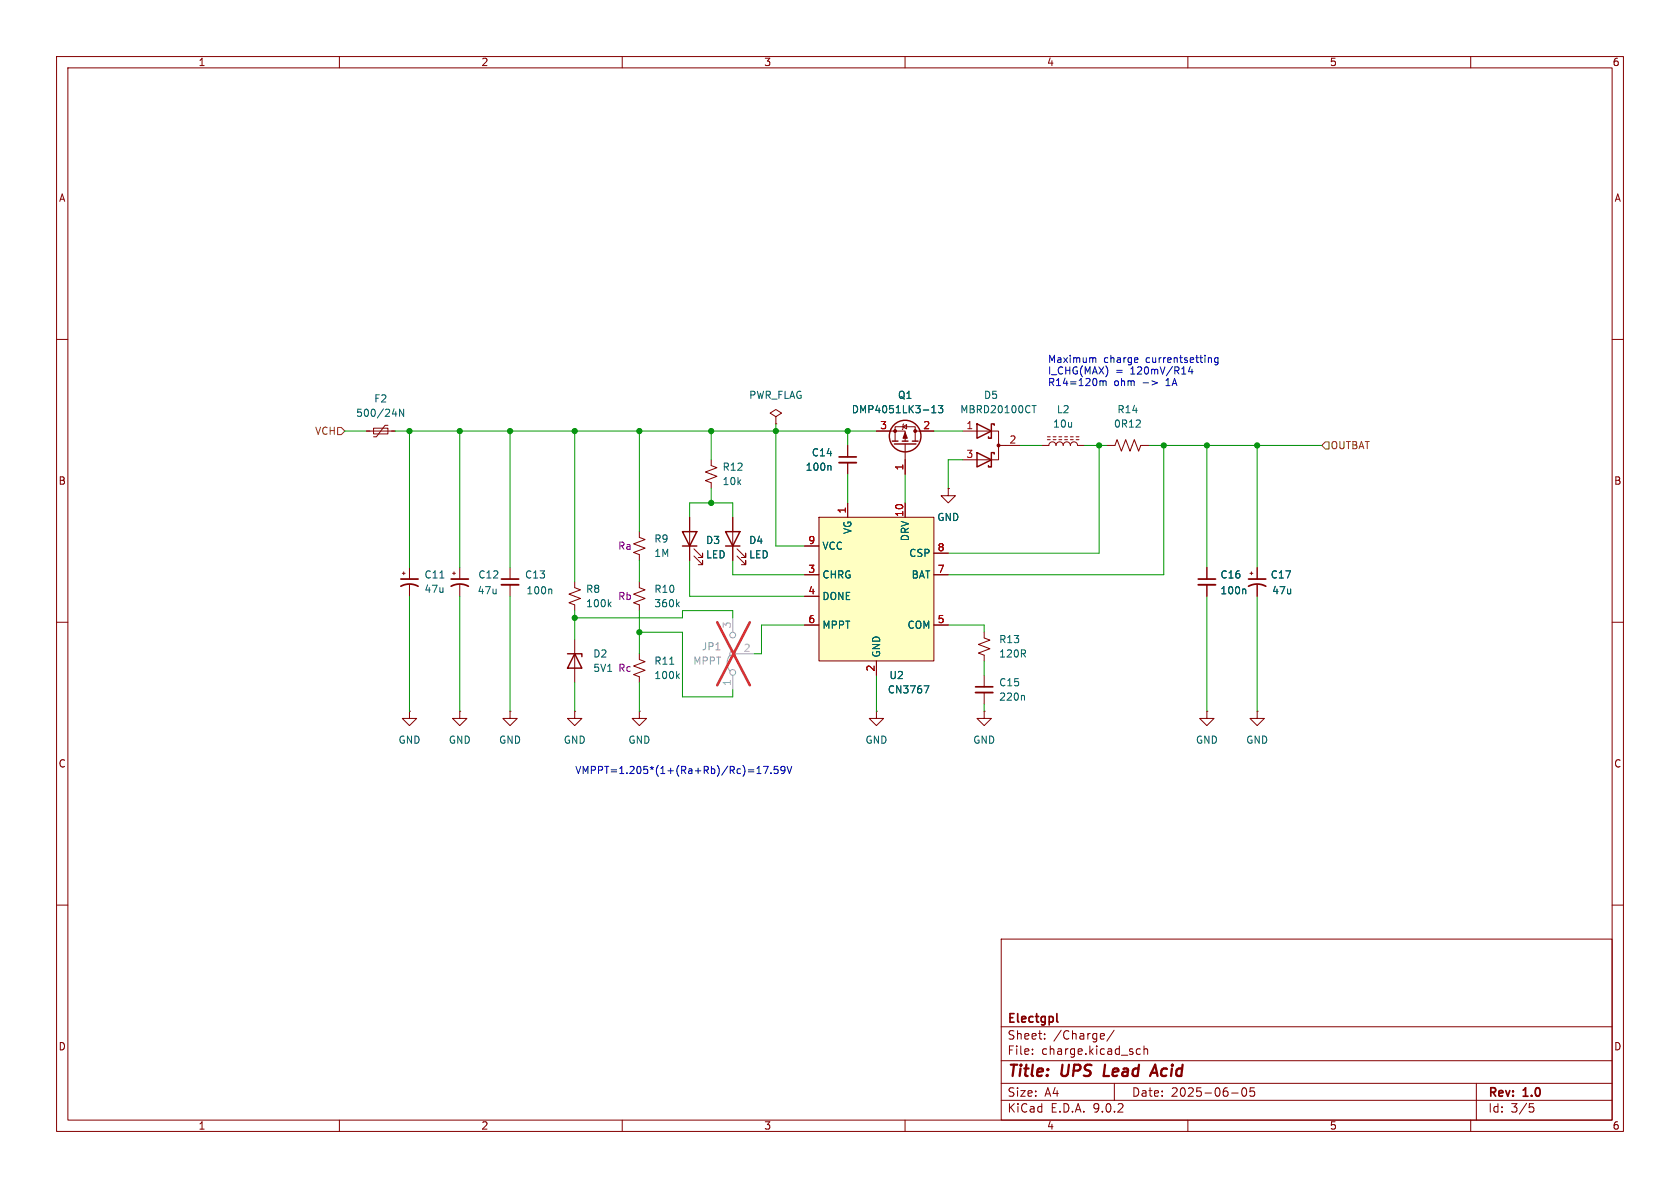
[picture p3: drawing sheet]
<svg xmlns="http://www.w3.org/2000/svg" width="297mm" height="210mm" viewBox="0 0 297 210" stroke-linecap="round" stroke-linejoin="round" font-family="sans-serif">
<g fill="none" stroke="#840000" stroke-width=".18">
<path d="M10 10h277v190h-277zM12 12h273v186h-273zM60 10v2M110 10v2M160 10v2M210 10v2M260 10v2M10 60h2M170.2 76.2h6.3v5.1h-6.3M176.5 78.7h3.8M184.1 78.7h1.3a.64 .64 0 0 1 .7-.6 .64 .64 0 0 1 .6 .6 .64 .64 0 0 1 .6-.6 .64 .64 0 0 1 .7 .6 .64 .64 0 0 1 .6-.6 .64 .64 0 0 1 .6 .6 .64 .64 0 0 1 .7-.6 .64 .64 0 0 1 .6 .6h1.3M185.2 77.7h.5"/>
<path d="M185.2 77.2h.5M186.2 77.7h.5M186.2 77.2h.5M187.2 77.7h.5M187.2 77.2h.5M188.2 77.7h.5M188.2 77.2h.5M189.2 77.7h.5M189.2 77.2h.5M190.2 77.7h.6M190.2 77.2h.6M285 60h2"/>
<path d="M167.6 86.4v1.2h1.3l-1.3 1.3-1.2-1.3h1.2M167.6 86.4h.1M10 110h2M113 115.6v1l1 .4-2 .7 2 .8-2 .8 1 .3v1.1M174 111.8v1l1 .4-2 .7 2 .8-2 .7 1 .4v1M285 110h2M174 125.7v1.3h1.3l-1.3 1.3-1.3-1.3h1.3M174 125.7h.1M10 160h2M177 166h108v32h-108zM285 160h2M60 198v2"/>
<path d="M110 198v2M160 198v2M177 194.5h108M177 191.5h108M177 187.5h108M177 181.5h108M182.5 186.3v.1M182.5 185.5v.1M184.7 183.6v.1M184.7 182.8v.1M194.7 182.7l.5 .1v.3l-.7 .1M195.2 183.6l-.5 .1"/>
<path d="M197 182.1l-1.3 2M197 191.5v3M200.9 186.1l.3 .3 .4-.1M201.6 185.5l-.4-.1-.3 .3M202.2 185.5l.3-.1 .3 .1 .1 .9M202.2 184.9v1.5M210 198v2M217.7 193.2h1.2M219.7 192.4l.2-.1a.81 .81 0 0 1 .6 .6 .81 .81 0 0 1-.3 .8l-.2 .1a.81 .81 0 0 1-.3-1.4zM221.7 192.3h-.7v.7l.2-.1h.5l.1 .3-.1 .5-.2 .1-.5-.1M260 198v2M261 191.5v6.5"/>
<path d="M270.4 195.1h.7M270.5 195.7h.4l.3 .3-.2 .5-.5 .1"/>
</g>
<path d="M195.4 188.2l-.3 2h1M203.3 190.2l.9-2 .4 2M203.6 189.6h.9" fill="none" stroke="#840000" stroke-width=".4"/>
<path d="M186.8 179.2v1.3l.3 .2" fill="none" stroke="#840000" stroke-width=".3"/>
<g fill="none" stroke="#a1a1a1" stroke-width=".18">
<path d="M129 115.8a2.26 2.26 0 0 0 0 2.8M129.5 109.2v2.6M129.5 119.4v2.5M130 115.6h3.3"/>
<circle cx="129.5" cy="118.9" r=".51"/>
<circle cx="129.5" cy="115.6" r=".51"/>
<circle cx="129.5" cy="112.3" r=".51"/>
</g>
<path d="M126.8 110l5.8 11.1M132.6 110l-5.8 11.1" fill="none" stroke="#e12e31" stroke-width=".46"/>
<path d="M182.5 71.7h.7M182.8 71.7v1.3M118.4 117.4h.7M119.7 119.5l.4 .5M120.1 119.1l-.5 .5" fill="none" stroke="#006464" stroke-width=".18"/>
<path d="M172.7 74.9l2.6 1.3-2.6 1.3zM175.8 75.2v-.3h-.5v2.6h-.5v-.3M172.7 80l2.6 1.3-2.6 1.3zM175.8 80.3v-.3h-.5v2.6h-.5v-.3" fill="none" stroke="#840000" stroke-width=".25"/>
<circle cx="176.5" cy="78.7" r=".25" fill="#840000" stroke="#840000" stroke-width=".18"/>
<path d="M144.8 91.4h20.3v25.4h-20.3z" fill="#ffffc2"/>
<g fill="none" stroke="#840000" stroke-width=".18">
<path d="M64.8 76.2h5M66 75.7h2.6v1h-2.6zM68.6 75.2h-.5l-1.6 2h-.5M137.2 73.7l1-.7-1-.6-1.1 .6 1.1 .7v1.2M137.2 74.9h.1M149.9 78.7v2.1M154.9 76.2h5.1v1.8M158.2 78v-2.6h3.6v2.6M159.6 75.4l.7-.3v.7zM159.8 74.9l-.2 .2v.7l-.1 .1M160 78.5v5.3M161.8 76.2h3.3"/>
<path d="M195.6 78.7h1.5l.4-1 .7 2.1 .8-2.1 .8 2.1 .7-2.1 .8 2.1 .4-1.1h1.5M113 94v1l1 .4-2 .7 2 .8-2 .8 1 .3v1.1M121.9 91.4v7.7M122.7 98.3l1.5 1.5v-.7v.7h-.8M122.7 97l1.5 1.6v-.8v.8h-.8M125.7 81.3v1l1 .4-2 .7 2 .8-2 .8 1 .3v1.1M129.5 91.4v7.7M130.3 98.3l1.5 1.5v-.7v.7h-.7M130.3 97l1.5 1.6v-.8v.8h-.7M142.2 96.5h2.6M144.8 91.4h20.3v25.4h-20.3zM149.9 81.8v2"/>
<path d="M149.9 88.9v2.5M160 88.9v2.5M165.1 97.8h2.5M167.6 86.4h.1M71.1 101.3h.5M71.4 101.1v.5M72.4 100.3v2.1M72.4 103.4v2M80 101.3h.5M80.3 101.1v.5M81.3 100.3v2.1M81.3 103.4v2"/>
<path d="M90.2 100.3v2.1M90.2 103.4v2M101.6 102.9v1l1 .4-2 .7 2 .8-2 .8 1 .3v1.1M101.6 113v7.7M113 102.9v1l1 .4-2 .7 2 .8-2 .8 1 .3v1.1M142.2 101.6h2.6M142.2 105.4h2.6M142.2 110.5h2.6M154.9 116.8v2.6M165.1 101.6h2.5M165.1 110.5h2.5M174 119.4v2"/>
<path d="M213.4 100.3v2.1M213.4 103.4v2M221 101.3h.5M221.2 101.1v.5M222.2 100.3v2.1M222.2 103.4v2M72.4 125.7v1.3h1.3l-1.3 1.3-1.3-1.3h1.3M72.4 125.7h.1M81.3 125.7v1.3h1.2l-1.2 1.3-1.3-1.3h1.3M81.3 125.7h.1M90.2 125.7v1.3h1.2l-1.2 1.3-1.3-1.3h1.3M90.2 125.7h.1"/>
<path d="M101.6 125.7v1.3h1.3l-1.3 1.3-1.3-1.3h1.3M101.6 125.7h.1M113 125.7v1.3h1.3l-1.3 1.3-1.2-1.3h1.2M113 125.7h.1M154.9 125.7v1.3h1.3l-1.3 1.3-1.2-1.3h1.2M154.9 125.7h.1M174 122.4v2.1M213.4 125.7v1.3h1.2l-1.2 1.3-1.3-1.3h1.3M213.4 125.7h.1M222.2 125.7v1.3h1.3l-1.3 1.3-1.2-1.3h1.2M222.2 125.7h.1"/>
</g>
<g fill="none" stroke="#006464" stroke-width=".18">
<path d="M69.4 73.2h.8M71.4 72.3v1.3l-.8-1.3v1.3M164.7 73h.8M164.7 72.1l.4-.4v1.3M165.9 71.7h.8l-.5 .5 .4 .1v.5l-.2 .2-.5-.2M146.7 82.3l.2 .2v.6M77.8 102.2h.7M97.4 104.1l.2 .2v.7M107.7 106.8l.3 .5M108 106.4l-.5 .5M119.7 106.8l.4 .5M120.1 106.4l-.5 .5"/>
<path d="M220.1 104.1l.1 .2v.7M163.4 121.2h.8l-.5 1.3M180.9 122.9l.2 .2v.7"/>
</g>
<path d="M148.3 80.8h3.1M70.9 103.6a3.2 3.2 0 0 1 3 0M70.9 102.4h3M79.8 103.6a3.2 3.2 0 0 1 3 0M79.8 102.4h3M88.6 102.4h3.1M211.8 102.4h3.1M220.7 103.6a3.2 3.2 0 0 1 3.1 0M220.7 102.4h3.1M172.5 121.4h3" fill="none" stroke="#840000" stroke-width=".3"/>
<path d="M148.3 81.8h3.1M88.6 103.4h3.1M211.8 103.4h3.1M172.5 122.4h3" fill="none" stroke="#840000" stroke-width=".33"/>
<g fill="none" stroke="#840000" stroke-width=".25">
<path d="M157.7 78h1M158.1 78.5h3.8M159.5 78h1M161.3 78h1M120.6 94h2.6l-1.3 2.5zM120.6 96.5h2.6M128.3 94h2.5l-1.3 2.5zM128.3 96.5h2.5M100.3 115.6h2.6v.5M101.6 115.6l1.3 2.5h-2.6z"/>
<circle cx="160" cy="77.1" r="2.79"/>
</g>
<g fill="#840000" stroke="#840000" stroke-width=".18">
<path d="M160 76.5l.4 1h-.8z"/>
<circle cx="161.8" cy="76.2" r=".25"/>
<circle cx="158.2" cy="76.2" r=".25"/>
</g>
<path d="M59.7 75.6h.6l.7 .6-.7 .6h-.6zM234.3 78.1h.6v1.3h-.6l-.6-.7z" fill="none" stroke="#725600" stroke-width=".18"/>
<g fill="none" stroke="#009600" stroke-width=".18">
<path d="M61 76.2h3.8M69.8 76.2h85.1M72.4 76.2v24.1M81.3 76.2v24.1M90.2 76.2v24.1M101.6 76.2v26.7M113 76.2v17.8M125.7 76.2v5.1M137.2 74.9v21.6h5M149.9 76.2v2.5M165.1 76.2h5.1M180.3 78.7h3.8"/>
<path d="M191.8 78.7h3.8M194.3 78.7v19.1h-26.7M203.2 78.7h30.5M205.7 78.7v22.9h-38.1M213.4 78.7v21.6M222.2 78.7v21.6M113 99.1v3.8M121.9 91.4v-2.5h7.6v2.5M121.9 99.1v6.3h20.3M125.7 86.4v2.5M129.5 99.1v2.5h12.7M149.9 83.8v5.1"/>
<path d="M160 83.8v5.1M170.2 81.3h-2.6v5.1M72.4 105.4v20.3M81.3 105.4v20.3M90.2 105.4v20.3M101.6 108v5M101.6 109.2h19v-1.2h8.9v1.2M113 111.8h7.6v11.4h8.9v-1.3M113 108v7.6M142.2 110.5h-7.6v5.1h-1.3M154.9 119.4v6.3M167.6 110.5h6.4v1.3"/>
<path d="M174 116.8v2.6M213.4 105.4v20.3M222.2 105.4v20.3M101.6 120.7v5M113 120.7v5M174 124.5v1.2"/>
</g>
<g fill="none" stroke="#0000c2" stroke-width=".18">
<path d="M193.2 63.3h.5v.8M194.5 67.3v.9M194.5 67.4l.3-.1 .2 .2M195 67.5l.2-.2 .3 .1v.8M195 67.5v.7M201 63.2l.2 .3-.6 .2M201.1 64l-.1 .1M202.1 67.7h.9M203.7 67.3l.9 .4-.9 .3M210.4 64.8l-.3 .9h.8M210.7 65.3v.8M213.8 63.2l.4 .2v.7"/>
<path d="M215.3 63.3l-.3-.1-.3 .3 .1 .5h.5M215.3 63.2v1.1l-.2 .2-.3-.1M133.8 136.7h.7M133.8 135.8l.4-.3v1.2M135 135.5h.8l-.5 1.2M136.3 136.6v.1M137.5 135.5h-.6l-.1 .6 .2-.1h.4l.2 .2-.1 .4-.2 .1-.5-.1M138.8 136l-.3 .3h-.2l-.3-.3 .2-.5h.3l.2 .1a.84 .84 0 0 1-.3 1.1h-.2M139.1 135.5l.5 1.2 .4-1.2"/>
</g>
<g fill="#009600" stroke="#009600" stroke-width=".18">
<circle cx="194.3" cy="78.7" r=".46"/>
<circle cx="137.2" cy="76.2" r=".46"/>
<circle cx="149.9" cy="76.2" r=".46"/>
<circle cx="113" cy="111.8" r=".46"/>
<circle cx="125.7" cy="76.2" r=".46"/>
<circle cx="113" cy="76.2" r=".46"/>
<circle cx="125.7" cy="88.9" r=".46"/>
<circle cx="101.6" cy="76.2" r=".46"/>
<circle cx="81.3" cy="76.2" r=".46"/>
<circle cx="90.2" cy="76.2" r=".46"/>
<circle cx="101.6" cy="109.2" r=".46"/>
<circle cx="72.4" cy="76.2" r=".46"/>
<circle cx="205.7" cy="78.7" r=".46"/>
<circle cx="222.2" cy="78.7" r=".46"/>
<circle cx="213.4" cy="78.7" r=".46"/>
</g>
<g font-size="2.8" fill="#840000">
<text x="178" y="190.9">Title:</text>
<text x="187.7" y="190.9">UPS</text>
<text x="196" y="190.9">Lead</text>
<text x="205.3" y="190.9">Acid</text>
</g>
<g font-size="2.1" fill="#840000">
<text x="178" y="184">Sheet:</text>
<text x="178" y="181.2">Electgpl</text>
<text x="186.2" y="184">/Charge/</text>
<text x="178" y="186.7">File:</text>
<text x="184.1" y="186.7">charge.kicad_sch</text>
<text x="178" y="196.9">KiCad</text>
<text x="178" y="194.1">Size:</text>
<text x="184.7" y="194.1">A4</text>
<text x="185.7" y="196.9">E.D.A.</text>
<text x="193.3" y="196.9">9.0.2</text>
<text x="200" y="194.1">Date:</text>
<text x="207" y="194.1">2025-06-05</text>
<text x="263" y="194.3">Rev:</text>
<text x="263" y="196.9">Id:</text>
<text x="267.1" y="196.9">3/5</text>
<text x="269.4" y="194.3">1.0</text>
</g>
<g font-size="1.8" fill="#840000">
<text x="35" y="11.9">1</text>
<text x="85" y="11.9">2</text>
<text x="135" y="11.9">3</text>
<text x="185" y="11.9">4</text>
<text x="235" y="11.9">5</text>
<text x="285" y="11.9">6</text>
<text x="10.3" y="35.9">A</text>
<text x="285.3" y="35.9">A</text>
<text x="10.3" y="85.9">B</text>
<text x="285.3" y="85.9">B</text>
<text x="10.3" y="135.9">C</text>
<text x="285.3" y="135.9">C</text>
<text x="10.3" y="185.9">D</text>
<text x="285.3" y="185.9">D</text>
<text x="35" y="199.9">1</text>
<text x="85" y="199.9">2</text>
<text x="135" y="199.9">3</text>
<text x="185" y="199.9">4</text>
<text x="235" y="199.9">5</text>
<text x="285" y="199.9">6</text>
</g>
<g font-size="1.8" fill="#0000c2">
<text x="185.2" y="64.2">Maximum</text>
<text x="195.1" y="64.2">charge</text>
<text x="202.7" y="64.2">currentsetting</text>
<text x="185.2" y="66.3">I_CHG(MAX)</text>
<text x="185.2" y="68.3">R14=120m</text>
<text x="196.9" y="68.3">ohm</text>
<text x="197.2" y="66.3">=</text>
<text x="200" y="66.3">120mV/R14</text>
<text x="206.4" y="68.3">1A</text>
<text x="101.6" y="136.9">VMPPT=1.205*(1+(Ra+Rb)/Rc)=17.59V</text>
</g>
<g font-size="1.8" fill="#006464">
<text x="66.1" y="71.3">F2</text>
<text x="132.3" y="70.7">PWR_FLAG</text>
<text x="158.6" y="70.7">Q1</text>
<text x="173.9" y="70.7">D5</text>
<text x="62.9" y="73.9">500/24N</text>
<text x="150.5" y="73.3">DMP4051LK3-13</text>
<text x="169.7" y="73.3">MBRD20100CT</text>
<text x="186.1" y="75.8">10u</text>
<text x="186.7" y="73.3">L2</text>
<text x="196.8" y="75.8">0R12</text>
<text x="197.4" y="73.3">R14</text>
<text x="127.6" y="83.4">R12</text>
<text x="142.3" y="83.4">100n</text>
<text x="143.4" y="80.9">C14</text>
<text x="127.6" y="86">10k</text>
<text x="150.7" y="94.5" transform="rotate(-90 150.7 94.5)">VG</text>
<text x="160.9" y="95.8" transform="rotate(-90 160.9 95.8)">DRV</text>
<text x="165.6" y="92.3">GND</text>
<text x="115.6" y="96.1">R9</text>
<text x="115.6" y="98.7">1M</text>
<text x="124.7" y="96.4">D3</text>
<text x="124.7" y="98.9">LED</text>
<text x="132.3" y="96.4">D4</text>
<text x="132.3" y="98.9">LED</text>
<text x="145.3" y="97.4">VCC</text>
<text x="160.6" y="98.7">CSP</text>
<text x="74.9" y="102.5">C11</text>
<text x="74.9" y="105">47u</text>
<text x="84.3" y="105.3">47u</text>
<text x="84.5" y="102.5">C12</text>
<text x="92.7" y="102.5">C13</text>
<text x="93" y="105.3">100n</text>
<text x="103.5" y="105">R8</text>
<text x="103.5" y="107.5">100k</text>
<text x="115.6" y="105">R10</text>
<text x="115.6" y="107.5">360k</text>
<text x="145.3" y="102.5">CHRG</text>
<text x="145.3" y="106.3">DONE</text>
<text x="161.1" y="102.5">BAT</text>
<text x="215.7" y="105.3">100n</text>
<text x="215.7" y="102.5">C16</text>
<text x="224.5" y="102.5">C17</text>
<text x="224.8" y="105.3">47u</text>
<text x="145.3" y="111.4">MPPT</text>
<text x="160.3" y="111.4">COM</text>
<text x="176.5" y="113.9">R13</text>
<text x="104.8" y="116.4">D2</text>
<text x="104.8" y="119">5V1</text>
<text x="115.6" y="117.7">R11</text>
<text x="155.8" y="116.3" transform="rotate(-90 155.8 116.3)">GND</text>
<text x="176.5" y="116.4">120R</text>
<text x="115.6" y="120.2">100k</text>
<text x="156.9" y="122.8">CN3767</text>
<text x="157.1" y="120.2">U2</text>
<text x="176.5" y="124.1">220n</text>
<text x="176.5" y="121.5">C15</text>
<text x="70.4" y="131.7">GND</text>
<text x="79.2" y="131.7">GND</text>
<text x="88.1" y="131.7">GND</text>
<text x="99.6" y="131.7">GND</text>
<text x="111" y="131.7">GND</text>
<text x="152.9" y="131.7">GND</text>
<text x="172" y="131.7">GND</text>
<text x="211.3" y="131.7">GND</text>
<text x="220.2" y="131.7">GND</text>
</g>
<g font-size="1.8" fill="#725600">
<text x="55.6" y="77.1">VCH</text>
<text x="235.1" y="79.6">OUTBAT</text>
</g>
<g font-size="1.8" fill="#a90000">
<text x="155.5" y="75.9">3</text>
<text x="163.1" y="75.9">2</text>
<text x="170.7" y="75.9">1</text>
<text x="159.8" y="83.3" transform="rotate(-90 159.8 83.3)">1</text>
<text x="170.7" y="81">3</text>
<text x="178.4" y="78.5">2</text>
<text x="149.6" y="90.9" transform="rotate(-90 149.6 90.9)">1</text>
<text x="159.8" y="91.5" transform="rotate(-90 159.8 91.5)">10</text>
<text x="142.8" y="96.3">9</text>
<text x="142.8" y="101.3">3</text>
<text x="165.7" y="97.5">8</text>
<text x="165.7" y="101.3">7</text>
<text x="142.8" y="105.2">4</text>
<text x="142.8" y="110.2">6</text>
<text x="165.7" y="110.2">5</text>
<text x="154.7" y="118.8" transform="rotate(-90 154.7 118.8)">2</text>
</g>
<g font-size="1.8" fill="#840084">
<text x="109.2" y="97.4">Ra</text>
<text x="109.2" y="106.3">Rb</text>
<text x="109.2" y="119">Rc</text>
</g>
<g font-size="1.8" fill="#aaa">
<text x="129.3" y="111.2" transform="rotate(-90 129.3 111.2)">3</text>
<text x="131.4" y="115.3">2</text>
<text x="129.3" y="121.4" transform="rotate(-90 129.3 121.4)">1</text>
</g>
<g font-size="1.8" fill="#989898">
<text x="122.5" y="117.7">MPPT</text>
<text x="124" y="115.2">JP1</text>
</g>
</svg>
